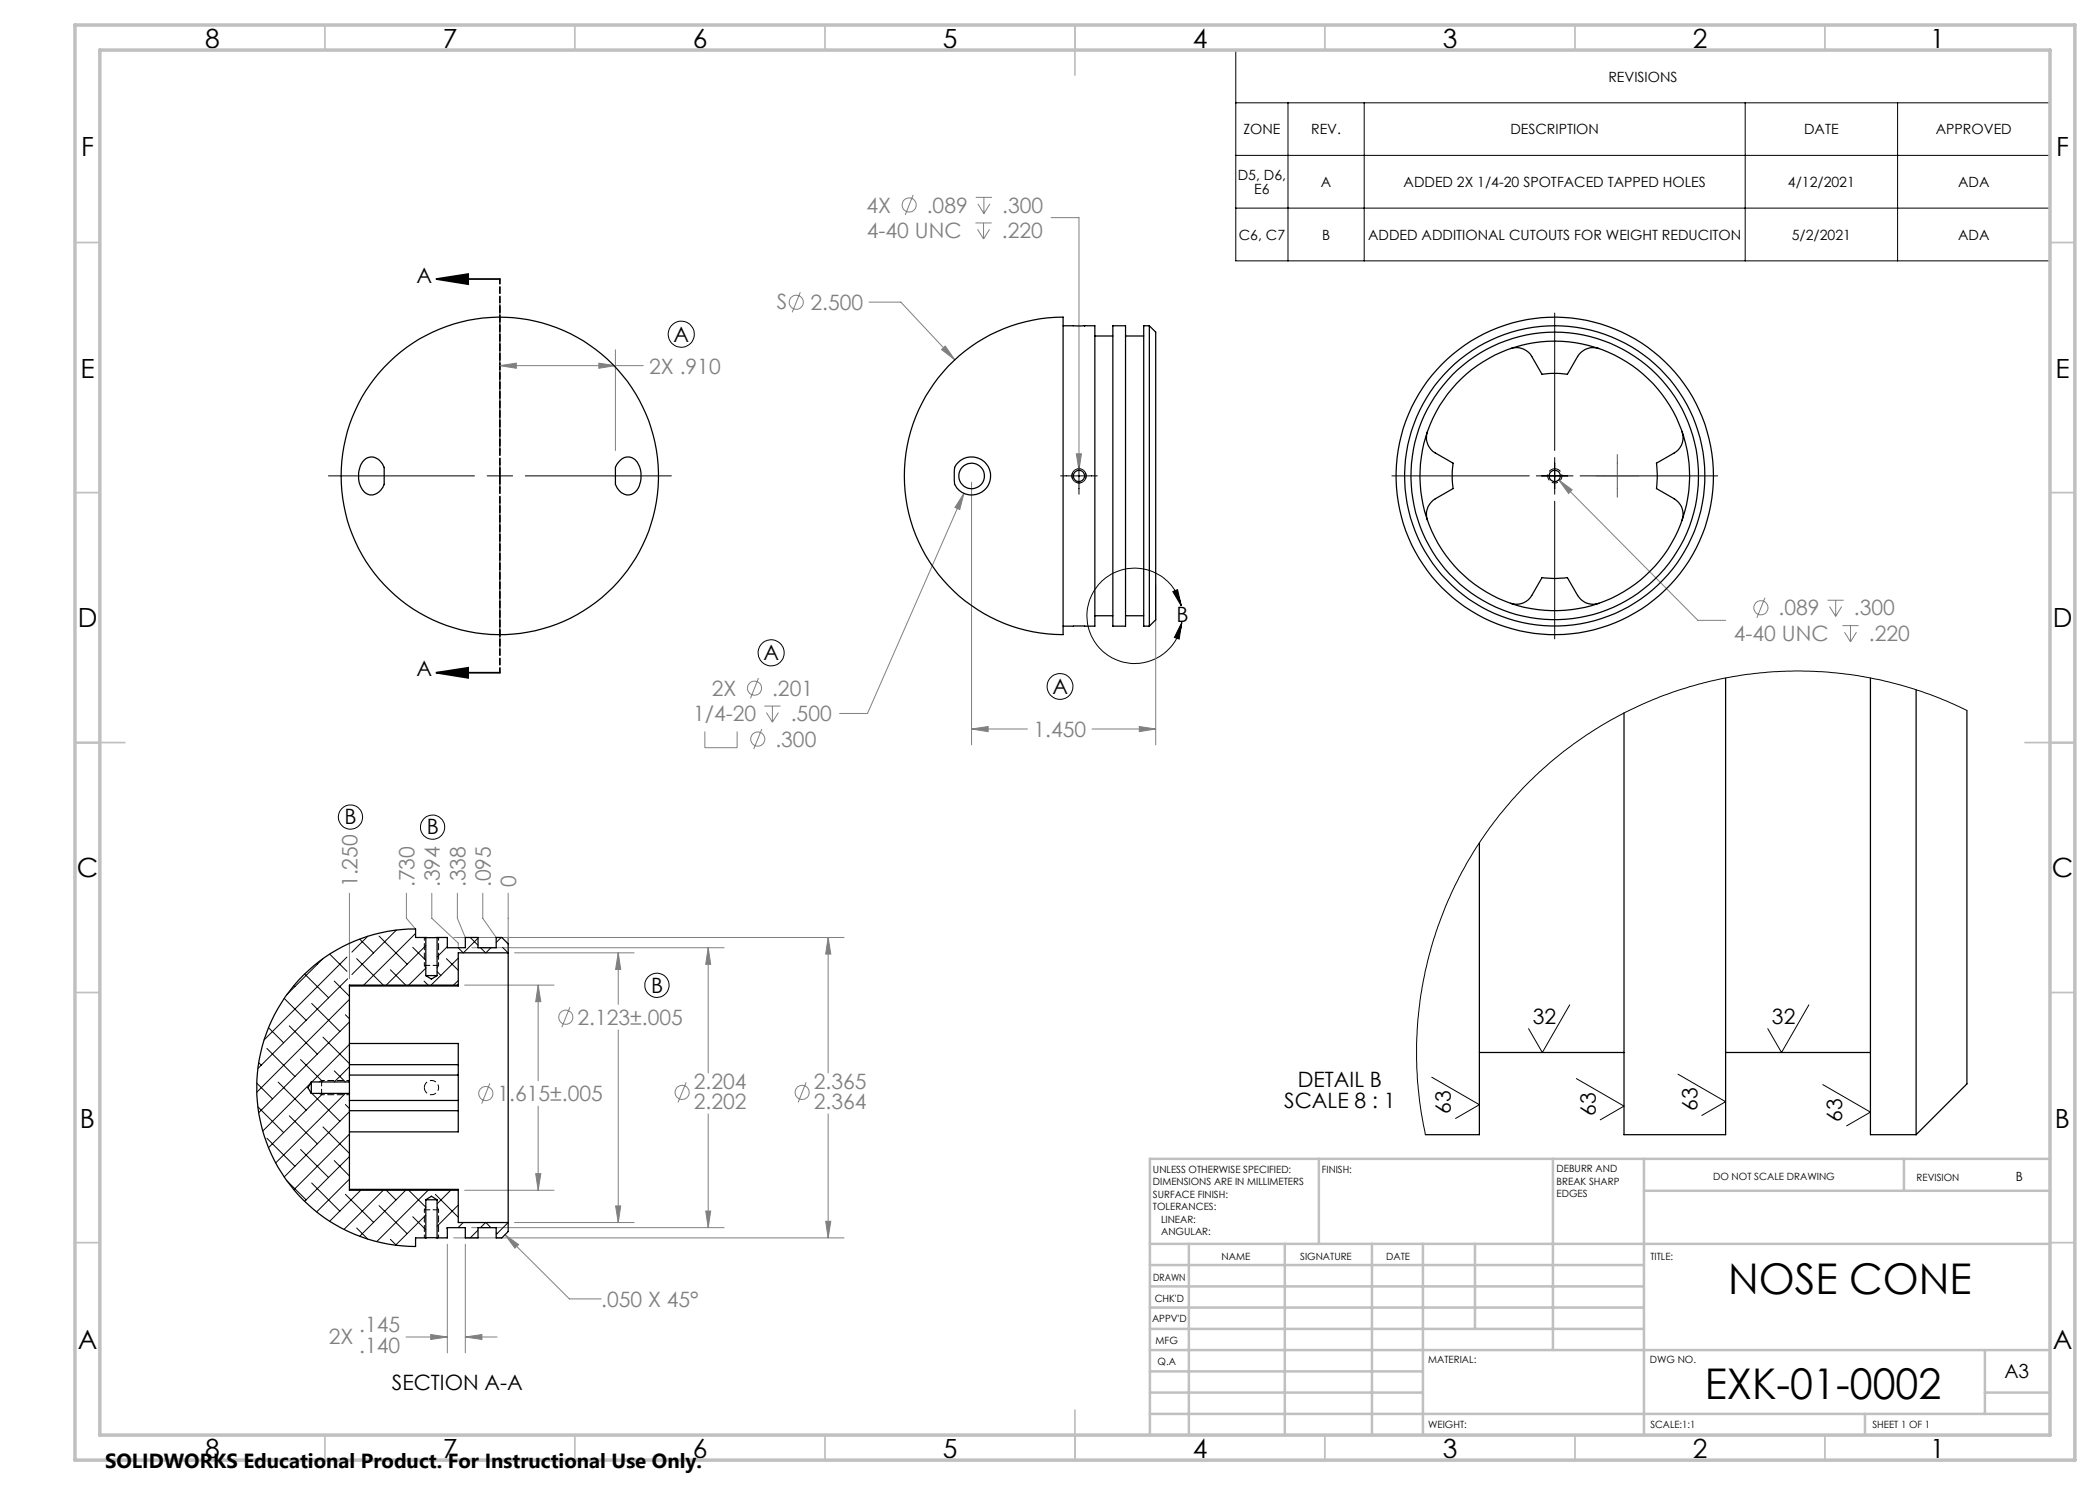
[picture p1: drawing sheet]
<svg xmlns="http://www.w3.org/2000/svg" width="420mm" height="297mm" viewBox="0 0 420 297" stroke-linecap="round" stroke-linejoin="round" font-family="sans-serif">
<g fill="none" stroke="#808080" stroke-width=".2">
<path d="M182.6 39l-1.6 4M195.2 39.5h3.2M196.8 39.5v3.2M160.1 58.5l-1.7 4M195.1 44.6h3.2M195.5 45.9l1.2 1.9M195.6 40.8l1.2 1.9M196.7 44.6v3.2M197.9 45.9l-1.2 1.9M198 40.8l-1.2 1.9M210.2 43.5h5.6v50.5M100 73.1l3.3-.5v1.1z"/>
<path d="M100 73.1h28.7M119.8 72.6l3.3 .5-3.3 .6zM123.1 70v20.1M173.8 60.4h6.4l10.8 11.6M188.3 69.9l.8-.7 1.9 2.8zM192.8 98.7l-.9 3.2-.9-.4zM192.8 98.7l-19.3 44h-5.6M194.3 96.4v52.6M215.3 90.8h1l-.5 3.2zM311.7 96l2.7 2-.7 .7zM311.7 96l27.9 28.1h5.6M231.1 117v32"/>
<path d="M353 119.6l-1.6 4M151.7 135.6l-1.6 4.1M365.5 120h3.2M365.9 121.3l1.2 2M367.1 120v3.3M368.3 121.3l-1.2 2M368.5 125.1h3.2M368.9 126.4l1.2 2M370.1 125.1v3.3M371.3 126.4l-1.2 2M141 146.3v3.2h6.4v-3.2M152.4 145.8l-1.7 4"/>
<path d="M152.9 141.2h3.2M153.3 142.5l1.2 1.9M154.5 141.2v3.2M155.7 142.5l-1.2 1.9M194.3 145.8l3.3-.5v1zM194.3 145.8h11.2M218.4 145.8h12.7M227.9 145.3l3.2 .5-3.2 .5zM69.9 178.6v17.2M81.3 178.6v5.1l1.8 2.1M86.4 178.6v5.1l5.3 4.9v.7M91.5 178.6v5.1l1.6 3.8"/>
<path d="M96.6 178.6v5.1l2.6 3.8M101.6 178.6v10M90.7 187.5h78.1M92.9 197h17.9M94.3 189.5h50.5M102.9 190.6h23.9M107.6 197l.6 3.3h-1.1zM107.6 197v19.1M123.6 190.6l.5 3.3h-1zM123.6 190.6v10.3M141.6 189.5l.5 3.4h-1zM141.6 189.5v25.1"/>
<path d="M165.6 187.5l.6 3.3h-1.1zM165.6 187.5v27.1M98 216.7l-1.7 4M114 201.4l-1.6 4.1M123.6 206v38.5M137.2 216.5l-1.6 4M161.2 216.5l-1.6 4M92.9 238.1h17.9M107.1 234.7h1.1l-.6 3.4zM107.6 221.2v16.9M141.6 222.8v22.7M165.6 222.8v24.8"/>
<path d="M89.5 248.8v21.8M90.7 247.6h78.1M93.1 248.8v21.8M94.3 245.5h50.5M101 246.9l2.7 2-.7 .7zM101 246.9l12.9 12.9h6.3M102.9 244.5h23.9M123.1 241.2h1l-.5 3.3zM141.1 242.2h1l-.5 3.3zM165.1 244.3h1.1l-.6 3.3zM81.2 267.4h8.3M86.1 266.9l3.4 .5-3.4 .5z"/>
<path d="M93.1 267.4l3.3-.5v1zM93.1 267.4h6.3"/>
<circle cx="181.8" cy="41" r="1.4"/>
<circle cx="159.2" cy="60.5" r="1.41"/>
<circle cx="150.9" cy="137.6" r="1.42"/>
<circle cx="352.2" cy="121.6" r="1.42"/>
<circle cx="151.6" cy="147.8" r="1.41"/>
<circle cx="97.1" cy="218.7" r="1.42"/>
<circle cx="113.2" cy="203.5" r="1.41"/>
<circle cx="136.4" cy="218.5" r="1.4"/>
<circle cx="160.4" cy="218.5" r="1.41"/>
</g>
<g fill="none" stroke="#000" stroke-width=".2">
<path d="M247.2 10h162.8v42.2h-162.8zM247.2 20.6h162.8M247.2 31.1h162.8M257.6 20.6v31.6M272.8 20.6v31.6M349 20.6v31.6M379.5 20.6v31.6M247.2 41.6h162.8M100 60.9v29.2M310.9 62.6v27.5M65.7 95.2h29.2M97.4 95.2h5.1"/>
<path d="M100 92.6v5.1M105.1 95.2h29.2M212.1 95.2h7.4M215.8 91.5v7.3M278.4 95.2h27.5M307.3 95.2h7.3M310.9 91.5v7.3M316 95.2h27.5M100 100.3v29.2M234.6 118.3l.9-.4 .8 3.3zM310.9 100.3v27.5M236.3 121.2a9.5 9.5 0 0 0-14.9-5.9 9.5 9.5 0 0 0 .5 16 9.5 9.5 0 0 0 14.5-6.8"/>
<path d="M236.4 124.5l-.6 3.3-.9-.3zM286.3 215.4l9.6 5.5-4.8 2.8M313.9 201l-5.4 9.5-2.8-4.8M315.3 215.7l9.5 5.5-4.8 2.8M335.6 214.8l9.5 5.5-4.7 2.8M361.8 201l-5.5 9.5-2.7-4.8M364.6 216.9l9.5 5.5-4.8 2.8"/>
<circle cx="136.3" cy="66.8" r="2.61"/>
<circle cx="154.2" cy="130.6" r="2.61"/>
<circle cx="212" cy="137.3" r="2.58"/>
<circle cx="70.1" cy="163.4" r="2.43"/>
<circle cx="86.5" cy="165.4" r="2.42"/>
<circle cx="131.4" cy="197.1" r="2.42"/>
</g>
<path d="M87.3 55.8h12.7M87.3 55.8l6.3-1v2zM87.3 134.5h12.7M87.3 134.5l6.3-.9v2z" fill="none" stroke="#000" stroke-width=".35"/>
<path d="M214.4 95.2a1.42 1.42 0 0 0 2.1 1.2 1.42 1.42 0 0 0 .1-2.4 1.42 1.42 0 0 0-2.2 1v.2M217.2 95.2a1.42 1.42 0 0 1-2.1 1.2 1.42 1.42 0 0 1-.1-2.4 1.42 1.42 0 0 1 2.2 1v.2M311 93.7a1.42 1.42 0 0 1 1.2 2.1 1.42 1.42 0 0 1-2.4 .2 1.42 1.42 0 0 1 1-2.2l.2-.1M84.9 217.5a1.42 1.42 0 0 0 2.1 1.3 1.42 1.42 0 0 0 .1-2.5 1.42 1.42 0 0 0-2.2 1v.2" fill="none" stroke="#000" stroke-width=".2" stroke-dasharray="1.3 .6" stroke-linecap="butt"/>
<path d="M100 55.8v78.7" fill="none" stroke="#000" stroke-width=".35" stroke-dasharray="1.3 .6" stroke-dashoffset=".3"/>
<g fill="none" stroke="#c0c0c0" stroke-width=".35">
<path d="M65 5v5M115 5v5M165 5v5M215 5v10M265 5v5M315 5v5M365 5v5M15 48.5h5M410 48.5h5M15 98.5h5M410 98.5h5M15 148.5h10"/>
<path d="M405 148.5h10M15 198.5h5M410 198.5h5M15 248.5h5M410 248.5h5M65 287v5M115 287v5M165 287v5M215 282v10M265 287v5M315 287v5M365 287v5"/>
</g>
<g fill="none" stroke="#c0c0c0" stroke-width=".5">
<path d="M263.8 231.8v17M310.6 231.8v38.2M328.8 231.8v55.2M328.8 238.2h81.2M380.8 231.8v6.4M410 231.8h-180v55.2M230 248.8h180M230 257.3h98.8M230 253h98.8M237.8 248.8v38.2M257 248.8v38.2M274.4 248.8v38.2"/>
<path d="M284.6 248.8v38.2M295 248.8v17M230 265.8h98.8M230 261.5h98.8M230 278.5h54.6M230 274.3h54.6M230 270h180M397 278.5h13M397 270v12.8M230 282.8h180M373 282.8v4.2"/>
</g>
<path d="M15 5h400v287h-400zM20 10h390v277h-390z" fill="none" stroke="#c0c0c0" stroke-width=".7"/>
<path d="M84.9 193.1h2.8M64.3 216.1v2.8M87.7 242h-2.8" fill="none" stroke="#000" stroke-width=".2" stroke-dasharray="1.3 .6" stroke-dashoffset=".2"/>
<path d="M84.9 187.5v5.6M87.7 187.5v5.6M69.9 218.9h-5.6M69.9 216.1h-5.6M84.9 247.5v-5.5M87.7 247.5v-5.5" fill="none" stroke="#000" stroke-width=".2" stroke-dasharray="1.3 .6" stroke-dashoffset=".7"/>
<path d="M84.9 193.1l.3 .5M87.7 193.1l-.3 .5M64.3 216.1l-.5 .3M64.3 218.9l-.5-.2M84.9 242l.3-.5M87.7 242l-.3-.5" fill="none" stroke="#000" stroke-width=".2" stroke-dasharray="1.3 .6"/>
<path d="M319.2 95.2h8.5M323.5 90.9v8.5" fill="none" stroke="#808000" stroke-width=".2"/>
<g fill="#000">
<path d="M87.3 55.8l6.3-1v2zM87.3 134.5l6.3-.9v2z"/>
<path d="M234.6 118.3l.9-.4 .8 3.3zM236.4 124.5l-.6 3.3-.9-.3z"/>
</g>
<g fill="#808080">
<path d="M119.8 72.6l3.3 .5-3.3 .6zM100 73.1l3.3-.5v1.1z"/>
<path d="M188.3 69.9l2.7 2.1-1.9-2.8zM215.3 90.8l.5 3.2 .5-3.2zM192.8 98.7l-1.8 2.8 .9 .4zM194.3 145.8l3.3-.5v1zM227.9 145.3l3.2 .5-3.2 .5zM311.7 96l2 2.7 .7-.7zM165.6 187.5l.6 3.3h-1.1zM165.1 244.3h1.1l-.6 3.3zM141.6 189.5l.5 3.4h-1zM141.1 242.2h1l-.5 3.3zM93.1 267.4l3.3-.5v1zM86.1 266.9l3.4 .5-3.4 .5zM101 246.9l2.7 2-.7 .7zM107.6 197l.6 3.3h-1.1zM107.1 234.7h1.1l-.6 3.4zM123.6 190.6l.5 3.3h-1zM123.1 241.2h1l-.5 3.3z"/>
</g>
<g fill="none" stroke="#000" stroke-width=".25">
<path d="M189.6 73.3a31.7 31.7 0 0 1 23-9.8v63.4a31.8 31.8 0 0 1-29.2-19.2 31.8 31.8 0 0 1 6.2-34.4zM212.6 65.2h6.4v60h-6.4M219 67.2h3.6M222.6 65.2h2.5v60h-2.5zM225.1 67.2h3.6M229.9 65.2l1.2 1.2v57.6l-1.2 1.2M229.9 65.2v60M229.9 65.2h-1.2v60h1.2M302.1 69.7a3.6 3.6 0 0 1 4.3 1.6l2 3.6a18.4 18.4 0 0 1 5.1 0l2-3.6a3.6 3.6 0 0 1 4.3-1.6M72.8 92a2.45 2.45 0 0 1 2.6-.3 2.45 2.45 0 0 1 1.4 2.2v1.7a2.87 2.87 0 0 1-2.8 3.4 3.6 3.6 0 0 1-2.3-3.8l.1-1 .3-1zM124 92.1a2.16 2.16 0 0 1 3.7 .7 4.7 4.7 0 0 1-1 5.9 2.54 2.54 0 0 1-3.6-2.7v-1.7a2.19 2.19 0 0 1 .9-2.2zM191.7 92.5a3.8 3.8 0 0 1 5.6 .3 3.8 3.8 0 0 1-.9 5.6 3.8 3.8 0 0 1-5.5-1.5v-2.6a1.97 1.97 0 0 1 .8-1.8z"/>
<path d="M285.5 86.4a3.6 3.6 0 0 0 1.6 4.2l3.5 2a18.4 18.4 0 0 0 0 5.1l-3.5 2.1a3.6 3.6 0 0 0-1.6 4.2M336.4 86.4a3.5 3.5 0 0 1-1.5 4.2l-3.6 2a18.4 18.4 0 0 1 0 5.1l3.6 2.1a3.5 3.5 0 0 1 1.5 4.2M219 123.2h3.6M225.1 123.2h3.6M302.1 120.6a3.5 3.5 0 0 0 4.3-1.5l2-3.6a18.4 18.4 0 0 0 5.1 0l2 3.6a3.5 3.5 0 0 0 4.3 1.5M345.1 135.6v91.3h-20.3v-84.3M374.1 135.6v91.3h9.1M383.2 138v88.9M393.4 142.1v74.7l-10.2 10.1M295.9 168.6v58.3h-10.8M85.2 187.5h2.2M85.2 195.1h2.2"/>
<path d="M85.2 187.5h-2.1v-1.7a31.7 31.7 0 0 0-31.7 31.8 31.7 31.7 0 0 0 31.7 31.7v-1.7h2.1M85.2 187.5v7.6M85.2 195.1l1.1 .7 1.1-.7M87.4 187.5h2.1v2h3.6v-2h2.5v2h3.6v-2h1.2l1.2 1.3v1.8M87.4 187.5v7.6M91.7 197v.2h-21.8M91.7 197h-21.8v19.4M101.6 190.6v53.9M101.6 190.6h-9.9v6.4M62.3 216.4v2.3M62.3 216.4h7.6M62.3 216.4l-.7 1.2 .7 1.1"/>
<path d="M62.3 218.7h7.6M69.9 216.4v2.3M69.9 208.7h21.8v4.2M69.9 218.7v19.4h21.8M69.9 215h21.8M69.9 212.9h21.8M91.7 215v5.1M91.7 212.9v2.1M295.9 210.5h28.9M345.1 210.5h29M69.9 237.9h21.8v.2M69.9 220.1h21.8"/>
<path d="M69.9 222.1h21.8M85.2 240h2.2M85.2 240v7.6M85.2 240l1.1-.7 1.1 .7M87.4 240v7.6M91.7 222.1v4.3h-21.8M91.7 220.1v2M91.7 238.1v6.4h9.9M85.2 247.6h2.2M101.6 244.5v1.8l-1.2 1.3h-1.2v-2.1h-3.6v2.1h-2.5v-2.1h-3.6v2.1h-2.1"/>
<circle cx="100" cy="95.2" r="31.7"/>
<circle cx="194.3" cy="95.2" r="2.56"/>
<circle cx="215.8" cy="95.2" r="1.13"/>
<circle cx="310.9" cy="95.2" r="27"/>
<circle cx="310.9" cy="95.2" r="30"/>
<circle cx="310.9" cy="95.2" r="1.13"/>
<circle cx="310.9" cy="95.2" r="31.7"/>
<circle cx="310.9" cy="95.2" r="28.8"/>
</g>
<g fill="none" stroke="#000" stroke-width=".2">
<path d="M393.4 142.1l-4-1.9-5.1-1.9-6.3-1.8-5.4-1.2-4.4-.6-5.4-.4-5.4-.1-5.4 .4-5.4 .7-4.8 1-3.9 1-6 2.1-5.9 2.6-3.8 2-4.6 2.8-4.9 3.5-4.1 3.5-3.9 3.7-3.3 3.7-3.4 4.3-2.7 3.9-3 5.1-2.8 5.8-2 5.1-1.7 5.7-1.2 5.3-.6 3.8-.6 6-.1 5.9 .2 4.4 .7 5.9 .9 4.5M56.8 199.7l4.4 4.4M58.8 197.1l.2 .2M60.9 194.8l4.8 4.8M63.3 192.7l.2 .1M64.6 191.8l-7.3 7.2M65.9 190.8l3.5 3.5M66.9 196.2l3 3M69.4 191.4l-16.6 16.6M69.5 195.8l-17.9 17.9M69.9 199.9l-18.5 18.5M71.3 191.7l5.4 5.3"/>
<path d="M71.9 187.8l2.8 2.8M73.6 187.3l-3.2 3.1M75.8 187.2l5.6 5.6M78.1 194l3 3M79.1 186.1h.1M79.3 186l-8.9 8.9M82.5 189.5l2.7 2.5M83.1 186.7l-10.4 10.3M84.8 196.2l.8 .8M85.1 187.5l.1 .1M85.2 189.1l-7.9 7.9M85.2 193.6l-3.5 3.4"/>
<path d="M87.4 194.3l.8 .8M89.3 191.7l2.4 2.4M89.5 189.3l-2.1 2.1M91.7 191.6l-5.5 5.4M91.7 196.1l-1 .9M94.1 187.5l1.5 1.6M95.6 187.6l-2.9 3-1.1-1.1M96.1 189.5l1 1.1M98.2 189.5l-1 1.1M100.2 187.5l-1 1M100.5 189.5l1.1 1.1M51.4 216.6l3.1 3.2"/>
<path d="M51.8 212.5l.4 .5M53.4 209.7l5.6 5.6M53.7 205.5l3 3.1M55.6 216.4l5.6 5.6M57.9 205.2l5.6 5.6M60.1 211.9l4.5 4.5M62.1 216.6l-9.5 9.6M62.3 200.7l5.7 5.6M62.4 218.7l5.6 5.6M64.6 218.7l-10.9 10.8M64.6 207.4l5.3 5.3M66.9 214.2l2.2 2.2"/>
<path d="M69.1 218.7l-14 13.9M69.1 202.9l.8 .9M69.9 204.4l-18.1 18.1M69.9 208.9l-7.5 7.5M69.9 213.4l-3 3M51.6 221.4l5.1 5.1M53.4 227.6l5.6 5.7M57.3 236.1l3.9 3.9M57.9 223.2l5.6 5.6M60.1 229.9l5.6 5.6M62.3 236.6l5.7 5.6M64.6 225.4l5.3 5.3"/>
<path d="M66.9 232.1l3 3.1M69.1 238.9l5.6 5.6M69.1 220.9l.8 .8M69.9 222.4l-13.1 13M69.9 226.8l-11.1 11.1M69.9 231.3l-9 9M69.9 235.8l-6.6 6.6M72.1 238.1l-6.2 6.2M76.7 238.1l-7.9 7.8M77.3 238.1l1.9 1.9M81.1 238.1l-9.2 9.2M81.7 238.1l3.5 3.3"/>
<path d="M85.6 238.1l-10.2 10.2M87.1 238.9l4.6 4.5M90.1 238.1l-2.7 2.7M71.3 245.6l2.3 2.2M75.8 241.1l5.6 5.6M78.1 247.9l1.2 1.2M82.5 243.3l2.7 2.7M85.2 243l-6.1 6M85.2 247.5l-.1 .1M89.3 245.6l.2 .1M91.7 241l-4.3 4.2M92.6 244.5l-1 1"/>
<path d="M95.6 246l-1.5 1.6M97.1 244.5l-1 1M97.2 244.5l1 1M99.2 246.6l.2 .1M101.6 244.5l-2.4 2.4"/>
</g>
<g font-size="8.5">
<text x="345.7" y="258.8">NOSE CONE</text>
<text x="341" y="279.7">EXK-01-0002</text>
</g>
<g font-size="5.3">
<text x="41" y="9.5">8</text>
<text x="88.5" y="9.5">7</text>
<text x="138.5" y="9.5">6</text>
<text x="188.5" y="9.5">5</text>
<text x="238.5" y="9.5">4</text>
<text x="288.5" y="9.5">3</text>
<text x="338.5" y="9.5">2</text>
<text x="386" y="9.5">1</text>
<text x="16.2" y="31.3">F</text>
<text x="411.2" y="31.3">F</text>
<text x="16.1" y="75.5">E</text>
<text x="411.1" y="75.5">E</text>
<text x="15.5" y="125.5">D</text>
<text x="410.5" y="125.5">D</text>
<text x="15.4" y="175.5">C</text>
<text x="410.4" y="175.5">C</text>
<text x="16" y="225.5">B</text>
<text x="411" y="225.5">B</text>
<text x="15.5" y="269.8">A</text>
<text x="410.5" y="269.8">A</text>
<text x="41" y="291.5">8</text>
<text x="88.5" y="291.5">7</text>
<text x="138.5" y="291.5">6</text>
<text x="188.5" y="291.5">5</text>
<text x="238.5" y="291.5">4</text>
<text x="288.5" y="291.5">3</text>
<text x="338.5" y="291.5">2</text>
<text x="386" y="291.5">1</text>
</g>
<g font-size="4.2" fill="#808080">
<text x="173.3" y="42.5">4X</text>
<text x="173.4" y="47.6">4-40 UNC</text>
<text x="185.4" y="42.5">.089</text>
<text x="200.4" y="47.6">.220</text>
<text x="200.4" y="42.5">.300</text>
<text x="155.4" y="61.8">S</text>
<text x="162.1" y="62">2.500</text>
<text x="129.8" y="74.7">2X .910</text>
<text x="355.7" y="123.1">.089</text>
<text x="370.8" y="123.1">.300</text>
<text x="346.8" y="128.2">4-40 UNC</text>
<text x="373.8" y="128.2">.220</text>
<text x="142.4" y="139.2">2X</text>
<text x="154.4" y="139.2">.201</text>
<text x="138.6" y="144.3">1/4-20</text>
<text x="155.1" y="149.4">.300</text>
<text x="158.2" y="144.3">.500</text>
<text x="206.7" y="147.4">1.450</text>
<text x="71.5" y="177.4" transform="rotate(-90 71.5 177.4)">1.250</text>
<text x="82.9" y="177.4" transform="rotate(-90 82.9 177.4)">.730</text>
<text x="88" y="177.4" transform="rotate(-90 88 177.4)">.394</text>
<text x="93.1" y="177.4" transform="rotate(-90 93.1 177.4)">.338</text>
<text x="98.2" y="177.4" transform="rotate(-90 98.2 177.4)">.095</text>
<text x="103.3" y="177.4" transform="rotate(-90 103.3 177.4)">0</text>
<text x="115.5" y="205">2.123±.005</text>
<text x="99.5" y="220.2">1.615±.005</text>
<text x="138.8" y="217.7">2.204</text>
<text x="138.8" y="221.9">2.202</text>
<text x="162.8" y="217.7">2.365</text>
<text x="162.8" y="221.9">2.364</text>
<text x="120.2" y="261.4">.050 X 45°</text>
<text x="65.7" y="268.7">2X</text>
<text x="71.8" y="266.5">.145</text>
<text x="71.8" y="270.6">.140</text>
</g>
<g font-size="4.2">
<text x="83.3" y="56.5">A</text>
<text x="134.7" y="68.3">A</text>
<text x="235.3" y="124.4">B</text>
<text x="83.3" y="135.3">A</text>
<text x="152.7" y="132">A</text>
<text x="210.5" y="138.7">A</text>
<text x="68.9" y="164.8">B</text>
<text x="85.3" y="166.9">B</text>
<text x="130.2" y="198.5">B</text>
<text x="306.6" y="204.8">32</text>
<text x="354.4" y="204.8">32</text>
<text x="256.8" y="221.7">SCALE 8 : 1</text>
<text x="259.6" y="217.5">DETAIL B</text>
<text x="290.2" y="222.8" transform="rotate(-90 290.2 222.8)">63</text>
<text x="319.2" y="223.1" transform="rotate(-90 319.2 223.1)">63</text>
<text x="339.5" y="222.2" transform="rotate(-90 339.5 222.2)">63</text>
<text x="368.4" y="224.3" transform="rotate(-90 368.4 224.3)">63</text>
<text x="78.4" y="278.1">SECTION A-A</text>
</g>
<text font-size="4.1" x="21" y="293.7">SOLIDWORKS Educational Product. For Instructional Use Only.</text>
<text font-size="3.9" x="400.9" y="275.5">A3</text>
<g font-size="2.8">
<text x="321.7" y="16.3">REVISIONS</text>
<text x="248.7" y="26.9">ZONE</text>
<text x="262.2" y="26.9">REV.</text>
<text x="302.1" y="26.9">DESCRIPTION</text>
<text x="360.8" y="26.9">DATE</text>
<text x="387.2" y="26.9">APPROVED</text>
<text x="247.6" y="36">D5, D6,</text>
<text x="250.9" y="38.8">E6</text>
<text x="264.2" y="37.4">A</text>
<text x="280.7" y="37.4">ADDED 2X 1/4-20 SPOTFACED TAPPED HOLES</text>
<text x="357.6" y="37.4">4/12/2021</text>
<text x="391.6" y="37.4">ADA</text>
<text x="247.8" y="47.9">C6, C7</text>
<text x="264.4" y="47.9">B</text>
<text x="273.6" y="47.9">ADDED ADDITIONAL CUTOUTS FOR WEIGHT REDUCITON</text>
<text x="358.4" y="47.9">5/2/2021</text>
<text x="391.6" y="47.9">ADA</text>
</g>
<text font-size="2.5" x="403.2" y="236.1">B</text>
<g font-size="2">
<text x="230.6" y="234.6">UNLESS OTHERWISE SPECIFIED:</text>
<text x="230.6" y="237.1">DIMENSIONS ARE IN MILLIMETERS</text>
<text x="230.6" y="239.6">SURFACE FINISH:</text>
<text x="264.4" y="234.6">FINISH:</text>
<text x="311.3" y="234.5">DEBURR AND</text>
<text x="311.3" y="237">BREAK SHARP</text>
<text x="311.3" y="239.5">EDGES</text>
<text x="342.6" y="236">DO NOT SCALE DRAWING</text>
<text x="383.3" y="236.2">REVISION</text>
<text x="230.6" y="242.1">TOLERANCES:</text>
<text x="232.2" y="244.6">LINEAR:</text>
<text x="232.2" y="247.1">ANGULAR:</text>
<text x="244.3" y="252">NAME</text>
<text x="260" y="251.9">SIGNATURE</text>
<text x="277.2" y="251.9">DATE</text>
<text x="330.1" y="251.9">TITLE:</text>
<text x="230.6" y="256.1">DRAWN</text>
<text x="230.9" y="260.3">CHK'D</text>
<text x="230.4" y="264.4">APPV'D</text>
<text x="231.1" y="268.8">MFG</text>
<text x="231.5" y="273">Q.A</text>
<text x="285.6" y="272.5">MATERIAL:</text>
<text x="330" y="272.5">DWG NO.</text>
<text x="285.6" y="285.5">WEIGHT:</text>
<text x="330.1" y="285.6">SCALE:1:1</text>
<text x="374.5" y="285.6">SHEET 1 OF 1</text>
</g>
</svg>
